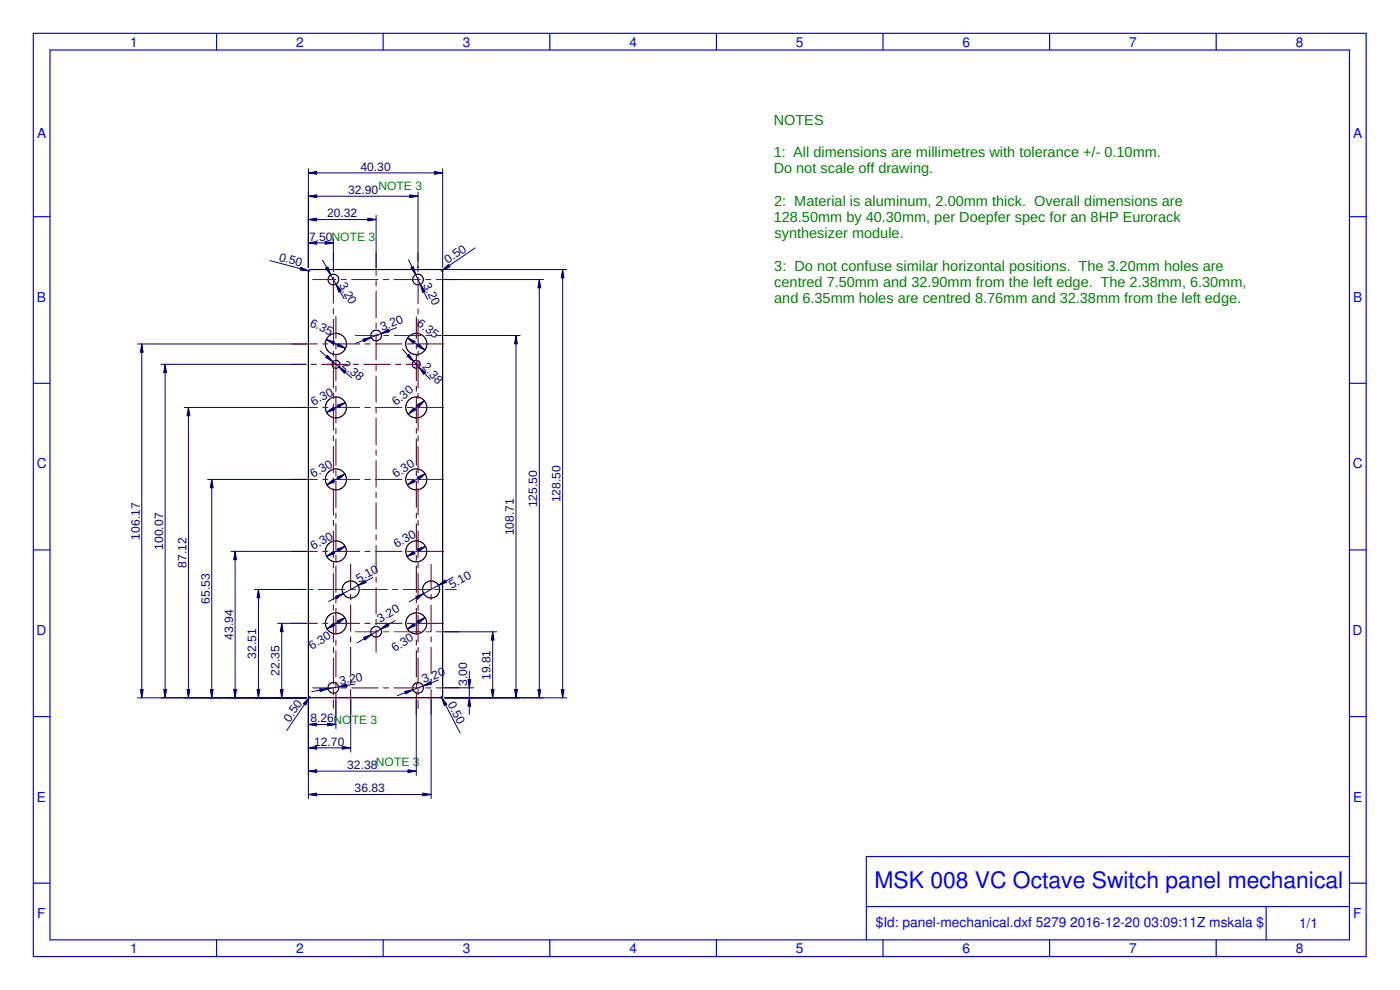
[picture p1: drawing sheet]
<svg xmlns="http://www.w3.org/2000/svg" width="420mm" height="297mm" viewBox="0 0 420 297" stroke-linecap="round" stroke-linejoin="round" font-family="sans-serif">
<g fill="none" stroke="#000" stroke-width=".35">
<path d="M92.7 81l39.7-.1 .4 .3 .1 127.7-.4 .4-39.4 .1-.5-.4v-127.6z"/>
<circle cx="100.1" cy="83.9" r="1.6"/>
<circle cx="125.5" cy="83.9" r="1.6"/>
<circle cx="100.8" cy="109.3" r="1.19"/>
<circle cx="100.8" cy="103.2" r="3.2"/>
<circle cx="112.9" cy="100.7" r="1.6"/>
<circle cx="124.9" cy="109.3" r="1.19"/>
<circle cx="124.9" cy="103.2" r="3.2"/>
<circle cx="100.8" cy="122.3" r="3.2"/>
<circle cx="124.9" cy="122.3" r="3.1"/>
<circle cx="100.8" cy="143.8" r="3.1"/>
<circle cx="124.9" cy="143.8" r="3.1"/>
<circle cx="100.8" cy="165.4" r="3.2"/>
<circle cx="105.3" cy="176.9" r="2.55"/>
<circle cx="124.9" cy="165.4" r="3.1"/>
<circle cx="129.4" cy="176.9" r="2.55"/>
<circle cx="100.8" cy="187" r="3.2"/>
<circle cx="112.9" cy="189.6" r="1.6"/>
<circle cx="124.9" cy="187" r="3.1"/>
<circle cx="100.1" cy="206.4" r="1.6"/>
<circle cx="125.5" cy="206.4" r="1.6"/>
</g>
<g fill="none" stroke="#800000" stroke-width=".3">
<path d="M100.1 75.9v2.4M100.1 79.9v1.6M112.9 75.9v6.7M125.5 75.9v2.4M125.5 79.9v1.6M93.9 83.9h6.9M100.1 83.1v7.9M100.1 92.6v1.6M100.1 95.8v7.9M100.8 95v6.5M102.4 83.9h1.6M105.5 83.9h8"/>
<path d="M112.9 84.2v1.6M112.9 87.4v7.9M112.9 96.9v1.6M115.1 83.9h1.6M118.2 83.9h8M124.9 95v6.5M125.5 83.1v7.9M125.5 92.6v1.6M125.5 95.8v7.9M127.8 83.9h1.6M130.9 83.9h7M87.6 109.3h4.2"/>
<path d="M87.6 103.2h7.6M93.3 109.3h1.6M96.5 109.3h8M96.8 103.2h1.6M100 103.2h7.9M100.1 105.3v1.6M100.1 108.5v7.9M100.1 118v1.6M100.8 103.1v1.6M100.8 106.3v7.9M100.8 115.8v1.6M100.8 119v7.9"/>
<path d="M106 109.3h1.6M106.7 100.7h6.8M109.2 109.3h8M109.5 103.2h1.6M112.7 103.2h7.9M112.9 100.1v7.9M112.9 109.6v1.6M112.9 112.8v7.9M115.1 100.7h1.6M118.3 100.7h7.9M118.7 109.3h1.6M121.9 109.3h4.2"/>
<path d="M122.2 103.2h1.6M124.9 103.1v1.6M124.9 106.3v7.9M124.9 115.8v1.6M124.9 119v7.9M125.4 103.2h7.7M125.5 105.3v1.6M125.5 108.5v7.9M125.5 118v1.6M127.8 100.7h1.6M131 100.7h6.9M87.6 122.3h7.6"/>
<path d="M96.8 122.3h1.6M100 122.3h7.9M100.1 121.2v7.9M100.1 130.7v1.6M100.1 133.9v7.9M100.8 128.5v1.6M100.8 131.7v7.9M109.5 122.3h1.6M112.7 122.3h7.9M112.9 122.3v1.6M112.9 125.5v7.9M112.9 135v1.6"/>
<path d="M112.9 138.2v7.9M122.2 122.3h1.6M124.9 128.5v1.6M124.9 131.7v7.9M125.4 122.3h7.7M125.5 121.2v7.9M125.5 130.7v1.6M125.5 133.9v7.9M87.6 143.8h7.6M96.8 143.8h1.6M100 143.8h7.9M100.1 143.4v1.6"/>
<path d="M100.1 146.6v7.9M100.1 156.1v1.6M100.1 159.3v7.9M100.8 141.2v1.6M100.8 144.4v7.9M100.8 153.9v1.6M100.8 157.1v7.9M109.5 143.8h1.6M112.7 143.8h7.9M112.9 147.7v1.6M112.9 150.9v7.9M122.2 143.8h1.6"/>
<path d="M124.9 141.2v1.6M124.9 144.4v7.9M124.9 153.9v1.6M124.9 157.1v7.9M125.4 143.8h7.7M125.5 143.4v1.6M125.5 146.6v7.9M125.5 156.1v1.6M125.5 159.3v7.9M87.6 165.4h7.6M87.6 176.9h3.2M92.4 176.9h1.6"/>
<path d="M95.6 176.9h7.9M96.8 165.4h1.6M100 165.4h7.9M100.1 168.8v1.6M100.1 172v7.9M100.8 166.6v1.6M100.8 169.8v7.9M100.8 179.3v1.6M105.1 176.9h1.6M105.3 169.3v7.5M105.3 178.4v1.5M108.3 176.9h7.9"/>
<path d="M109.5 165.4h1.6M112.7 165.4h7.9M112.9 160.4v1.6M112.9 163.6v7.9M112.9 173.1v1.6M112.9 176.3v7.9M117.8 176.9h1.6M121 176.9h7.9M122.2 165.4h1.6M124.9 166.6v1.6M124.9 169.8v7.9M124.9 179.3v1.6"/>
<path d="M125.4 165.4h7.7M125.5 168.8v1.6M125.5 172v7.9M129.4 169.3v7.5M129.4 178.4v1.5M130.5 176.9h1.6M133.7 176.9h3.2M87.6 187h7.6M96.8 187h1.6M100 187h7.9M100.1 181.5v1.6M100.1 184.7v7.9"/>
<path d="M100.1 194.2v1.6M100.1 197.4v7.9M100.8 182.5v7.9M100.8 192v1.6M100.8 195.2v7.9M105.3 181.5v8M105.3 191.1v1.5M105.3 194.2v8M106.7 189.6h6.8M109.5 187h1.6M112.7 187h7.9M112.9 185.8v1.6"/>
<path d="M112.9 189v6.8M115.1 189.6h1.6M118.3 189.6h7.9M122.2 187h1.6M124.9 182.5v7.9M124.9 192v1.6M124.9 195.2v7.9M125.4 187h7.7M125.5 181.5v1.6M125.5 184.7v7.9M125.5 194.2v1.6M125.5 197.4v7.9"/>
<path d="M127.8 189.6h1.6M129.4 181.5v8M129.4 191.1v1.5M129.4 194.2v8M131 189.6h6.9M93.9 206.4h6.9M100.1 206.9v1.6M100.1 210.1v2.5M100.8 204.7v1.6M100.8 207.9v6.5M102.4 206.4h1.6M105.3 203.8v1.5"/>
<path d="M105.3 206.9v7.5M105.5 206.4h8M115.1 206.4h1.6M118.2 206.4h8M124.9 204.7v1.6M124.9 207.9v6.5M125.5 206.9v1.6M125.5 210.1v2.5M127.8 206.4h1.6M129.4 203.8v1.5M129.4 206.9v7.5M130.9 206.4h7"/>
</g>
<g fill="none" stroke="#00f" stroke-width=".35">
<path d="M65 10v5M115 10v5M165 10v5M215 10v5M265 10v5M315 10v5M365 10v5M10 65h5M405 65h5M10 115h5M405 115h5M10 165h5"/>
<path d="M405 165h5M10 215h5M405 215h5M405 257h-145v25M10 265h5M260 272h145M380 272v10M405 265h5M165 282v5M215 282v5M265 282v5M315 282v5"/>
<path d="M365 282v5"/>
</g>
<path d="M127.6 185.3l-5.3 3.4" fill="none" stroke="#000080" stroke-width=".3"/>
<path d="M122.3 188.7l1.9-1.7 .4 .7z" fill="#000080"/>
<path d="M122.3 188.7l1.9-1.7 .4 .7z" fill="#000080" stroke="#000080" stroke-width=".3"/>
<path d="M125.2 186.3l2.4-1-1.9 1.7z" fill="#000080"/>
<path d="M125.2 186.3l2.4-1-1.9 1.7z" fill="#000080" stroke="#000080" stroke-width=".3"/>
<path d="M65 282v5" fill="none" stroke="#00f" stroke-width=".35"/>
<path d="M103.5 185.4l-5.4 3.3" fill="none" stroke="#000080" stroke-width=".3"/>
<path d="M98.1 188.7l1.9-1.7 .5 .7z" fill="#000080"/>
<path d="M98.1 188.7l1.9-1.7 .5 .7z" fill="#000080" stroke="#000080" stroke-width=".3"/>
<path d="M101.1 186.3l2.4-.9-1.9 1.6z" fill="#000080"/>
<path d="M101.1 186.3l2.4-.9-1.9 1.6z" fill="#000080" stroke="#000080" stroke-width=".3"/>
<path d="M115 282v5" fill="none" stroke="#00f" stroke-width=".35"/>
<path d="M111.9 173.3l-13.3 7.2" fill="none" stroke="#000080" stroke-width=".3"/>
<path d="M100.6 178.9l2.4-.8-2 1.5z" fill="#000080"/>
<path d="M100.6 178.9l2.4-.8-2 1.5z" fill="#000080" stroke="#000080" stroke-width=".3"/>
<path d="M107.5 175.6l2-1.5 .4 .7z" fill="#000080"/>
<path d="M107.5 175.6l2-1.5 .4 .7z" fill="#000080" stroke="#000080" stroke-width=".3"/>
<path d="M15 15v267" fill="none" stroke="#00f" stroke-width=".35"/>
<path d="M136 173.2l-13.2 7.4" fill="none" stroke="#000080" stroke-width=".3"/>
<path d="M124.8 179l2.4-.9-2 1.6z" fill="#000080"/>
<path d="M124.8 179l2.4-.9-2 1.6z" fill="#000080" stroke="#000080" stroke-width=".3"/>
<path d="M131.6 175.6l2-1.6 .4 .7z" fill="#000080"/>
<path d="M131.6 175.6l2-1.6 .4 .7z" fill="#000080" stroke="#000080" stroke-width=".3"/>
<path d="M15 15h390" fill="none" stroke="#00f" stroke-width=".35"/>
<path d="M127.7 163.9l-5.5 3.1" fill="none" stroke="#000080" stroke-width=".3"/>
<path d="M122.2 167l2-1.6 .4 .7z" fill="#000080"/>
<path d="M122.2 167l2-1.6 .4 .7z" fill="#000080" stroke="#000080" stroke-width=".3"/>
<path d="M125.3 164.8l2.4-.9-2 1.6z" fill="#000080"/>
<path d="M125.3 164.8l2.4-.9-2 1.6z" fill="#000080" stroke="#000080" stroke-width=".3"/>
<path d="M405 15v267" fill="none" stroke="#00f" stroke-width=".35"/>
<path d="M103.6 163.9l-5.5 3.1" fill="none" stroke="#000080" stroke-width=".3"/>
<path d="M98.1 167l1.9-1.6 .4 .7z" fill="#000080"/>
<path d="M98.1 167l1.9-1.6 .4 .7z" fill="#000080" stroke="#000080" stroke-width=".3"/>
<path d="M101.2 164.8l2.4-.9-2 1.6z" fill="#000080"/>
<path d="M101.2 164.8l2.4-.9-2 1.6z" fill="#000080" stroke="#000080" stroke-width=".3"/>
<path d="M15 282h390" fill="none" stroke="#00f" stroke-width=".35"/>
<path d="M127.6 142.2l-5.3 3.3" fill="none" stroke="#000080" stroke-width=".3"/>
<path d="M122.3 145.5l1.9-1.7 .4 .7z" fill="#000080"/>
<path d="M122.3 145.5l1.9-1.7 .4 .7z" fill="#000080" stroke="#000080" stroke-width=".3"/>
<path d="M125.3 143.1l2.3-.9-1.9 1.7z" fill="#000080"/>
<path d="M125.3 143.1l2.3-.9-1.9 1.7z" fill="#000080" stroke="#000080" stroke-width=".3"/>
<path d="M10 10v277" fill="none" stroke="#00f" stroke-width=".35"/>
<path d="M103.5 142.2l-5.4 3.3" fill="none" stroke="#000080" stroke-width=".3"/>
<path d="M98.1 145.5l1.9-1.7 .5 .7z" fill="#000080"/>
<path d="M98.1 145.5l1.9-1.7 .5 .7z" fill="#000080" stroke="#000080" stroke-width=".3"/>
<path d="M101.2 143.2l2.3-1-1.9 1.7z" fill="#000080"/>
<path d="M101.2 143.2l2.3-1-1.9 1.7z" fill="#000080" stroke="#000080" stroke-width=".3"/>
<path d="M10 10h400" fill="none" stroke="#00f" stroke-width=".35"/>
<path d="M127.3 120.2l-4.8 4.1" fill="none" stroke="#000080" stroke-width=".3"/>
<path d="M124.2 122.4l.5 .6-2.2 1.3z" fill="#000080"/>
<path d="M124.2 122.4l.5 .6-2.2 1.3z" fill="#000080" stroke="#000080" stroke-width=".3"/>
<path d="M125.2 121.5l2.1-1.3-1.6 2z" fill="#000080"/>
<path d="M125.2 121.5l2.1-1.3-1.6 2z" fill="#000080" stroke="#000080" stroke-width=".3"/>
<path d="M410 10v277" fill="none" stroke="#00f" stroke-width=".35"/>
<path d="M103.6 120.8l-5.6 2.9" fill="none" stroke="#000080" stroke-width=".3"/>
<path d="M98 123.7l2-1.5 .4 .7z" fill="#000080"/>
<path d="M98 123.7l2-1.5 .4 .7z" fill="#000080" stroke="#000080" stroke-width=".3"/>
<path d="M101.2 121.6l2.4-.8-2 1.5z" fill="#000080"/>
<path d="M101.2 121.6l2.4-.8-2 1.5z" fill="#000080" stroke="#000080" stroke-width=".3"/>
<path d="M10 287h400" fill="none" stroke="#00f" stroke-width=".35"/>
<path d="M120.7 104.7l8.4 9.2" fill="none" stroke="#000080" stroke-width=".3"/>
<path d="M122.1 106.9l.6-.6 1.4 2.1z" fill="#000080"/>
<path d="M122.1 106.9l.6-.6 1.4 2.1z" fill="#000080" stroke="#000080" stroke-width=".3"/>
<path d="M125.7 110.2l2 1.5-.6 .6z" fill="#000080"/>
<path d="M125.7 110.2l2 1.5-.6 .6z" fill="#000080" stroke="#000080" stroke-width=".3"/>
<path d="M96.1 105.3l9.4 8" fill="none" stroke="#000080" stroke-width=".3"/>
<path d="M98.3 106.6l1.6 1.9-2.2-1.3z" fill="#000080"/>
<path d="M98.3 106.6l1.6 1.9-2.2-1.3z" fill="#000080" stroke="#000080" stroke-width=".3"/>
<path d="M101.7 110.1l2.2 1.3-.5 .6z" fill="#000080"/>
<path d="M101.7 110.1l2.2 1.3-.5 .6z" fill="#000080" stroke="#000080" stroke-width=".3"/>
<path d="M122.3 101.4l5.2 3.6" fill="none" stroke="#000080" stroke-width=".3"/>
<path d="M122.3 101.4l2.3 1.1-.5 .7z" fill="#000080"/>
<path d="M122.3 101.4l2.3 1.1-.5 .7z" fill="#000080" stroke="#000080" stroke-width=".3"/>
<path d="M125.7 103.2l1.8 1.8-2.3-1.1z" fill="#000080"/>
<path d="M125.7 103.2l1.8 1.8-2.3-1.1z" fill="#000080" stroke="#000080" stroke-width=".3"/>
<path d="M97.9 101.9l5.8 2.6" fill="none" stroke="#000080" stroke-width=".3"/>
<path d="M97.9 101.9l2.5 .6-.4 .8z" fill="#000080"/>
<path d="M97.9 101.9l2.5 .6-.4 .8z" fill="#000080" stroke="#000080" stroke-width=".3"/>
<path d="M101.6 103.1l2.1 1.4-2.4-.6z" fill="#000080"/>
<path d="M101.6 103.1l2.1 1.4-2.4-.6z" fill="#000080" stroke="#000080" stroke-width=".3"/>
<path d="M119 98.3l-12.3 4.7" fill="none" stroke="#000080" stroke-width=".3"/>
<path d="M108.9 101.7l2.5-.5-2.2 1.3z" fill="#000080"/>
<path d="M108.9 101.7l2.5-.5-2.2 1.3z" fill="#000080" stroke="#000080" stroke-width=".3"/>
<path d="M114.4 100.1l2.1-1.3 .3 .8z" fill="#000080"/>
<path d="M114.4 100.1l2.1-1.3 .3 .8z" fill="#000080" stroke="#000080" stroke-width=".3"/>
<path d="M122.6 77.9l5.7 11.9" fill="none" stroke="#000080" stroke-width=".3"/>
<path d="M123.3 80.4l.8-.4 .7 2.4z" fill="#000080"/>
<path d="M123.3 80.4l.8-.4 .7 2.4z" fill="#000080" stroke="#000080" stroke-width=".3"/>
<path d="M126.1 85.3l1.5 2.1-.8 .4z" fill="#000080"/>
<path d="M126.1 85.3l1.5 2.1-.8 .4z" fill="#000080" stroke="#000080" stroke-width=".3"/>
<path d="M96.8 78.1l6.5 11.5" fill="none" stroke="#000080" stroke-width=".3"/>
<path d="M97.7 80.5l.7-.4 .9 2.4z" fill="#000080"/>
<path d="M97.7 80.5l.7-.4 .9 2.4z" fill="#000080" stroke="#000080" stroke-width=".3"/>
<path d="M100.8 85.3l1.6 1.9-.7 .5z" fill="#000080"/>
<path d="M100.8 85.3l1.6 1.9-.7 .5z" fill="#000080" stroke="#000080" stroke-width=".3"/>
<path d="M118.6 186.2l-11.4 6.7" fill="none" stroke="#000080" stroke-width=".3"/>
<path d="M109.1 191.3l2.4-.9-2 1.6z" fill="#000080"/>
<path d="M109.1 191.3l2.4-.9-2 1.6z" fill="#000080" stroke="#000080" stroke-width=".3"/>
<path d="M114.3 188.8l1.9-1.7 .4 .8z" fill="#000080"/>
<path d="M114.3 188.8l1.9-1.7 .4 .8z" fill="#000080" stroke="#000080" stroke-width=".3"/>
<path d="M131.6 204l-12.3 4.7" fill="none" stroke="#000080" stroke-width=".3"/>
<path d="M121.5 207.4l2.5-.5-2.2 1.3z" fill="#000080"/>
<path d="M121.5 207.4l2.5-.5-2.2 1.3z" fill="#000080" stroke="#000080" stroke-width=".3"/>
<path d="M126.9 205.8l2.2-1.3 .3 .8z" fill="#000080"/>
<path d="M126.9 205.8l2.2-1.3 .3 .8z" fill="#000080" stroke="#000080" stroke-width=".3"/>
<path d="M106.6 205.2l-13 2.3" fill="none" stroke="#000080" stroke-width=".3"/>
<path d="M95.9 206.7h2.6l-2.4 .8z" fill="#000080"/>
<path d="M95.9 206.7h2.6l-2.4 .8z" fill="#000080" stroke="#000080" stroke-width=".3"/>
<path d="M101.6 206.1l2.4-.8 .2 .8z" fill="#000080"/>
<path d="M101.6 206.1l2.4-.8 .2 .8z" fill="#000080" stroke="#000080" stroke-width=".3"/>
<path d="M81 78.2l12.1 3.2" fill="none" stroke="#000080" stroke-width=".3"/>
<path d="M90.3 80.2l2.3 1-2.6-.2z" fill="#000080"/>
<path d="M90.3 80.2l2.3 1-2.6-.2z" fill="#000080" stroke="#000080" stroke-width=".3"/>
<path d="M142.6 74.4l-10.2 7" fill="none" stroke="#000080" stroke-width=".3"/>
<path d="M132.8 81.1l1.8-1.8 .5 .7z" fill="#000080"/>
<path d="M132.8 81.1l1.8-1.8 .5 .7z" fill="#000080" stroke="#000080" stroke-width=".3"/>
<path d="M132.4 208.9l5.7 11" fill="none" stroke="#000080" stroke-width=".3"/>
<path d="M132.6 209.3l1.5 2-.7 .4z" fill="#000080"/>
<path d="M132.6 209.3l1.5 2-.7 .4z" fill="#000080" stroke="#000080" stroke-width=".3"/>
<path d="M93.1 208.9l-7 10.3" fill="none" stroke="#000080" stroke-width=".3"/>
<path d="M92.8 209.3l-1.1 2.3-.7-.5z" fill="#000080"/>
<path d="M92.8 209.3l-1.1 2.3-.7-.5z" fill="#000080" stroke="#000080" stroke-width=".3"/>
<path d="M133.5 80.9h36.6M168.9 80.9v128.5M133.5 209.4h36.6" fill="none" stroke="#000080" stroke-width=".3"/>
<path d="M168.4 206.9h.9l-.4 2.5z" fill="#000080"/>
<path d="M168.4 206.9h.9l-.4 2.5z" fill="#000080" stroke="#000080" stroke-width=".3"/>
<path d="M168.9 80.9l.4 2.5h-.9z" fill="#000080"/>
<path d="M168.9 80.9l.4 2.5h-.9z" fill="#000080" stroke="#000080" stroke-width=".3"/>
<path d="M133.5 83.9h29.6M161.9 83.9v125.5M133.5 209.4h29.6" fill="none" stroke="#000080" stroke-width=".3"/>
<path d="M161.4 206.9h.9l-.4 2.5z" fill="#000080"/>
<path d="M161.4 206.9h.9l-.4 2.5z" fill="#000080" stroke="#000080" stroke-width=".3"/>
<path d="M161.9 83.9l.4 2.5h-.9z" fill="#000080"/>
<path d="M161.9 83.9l.4 2.5h-.9z" fill="#000080" stroke="#000080" stroke-width=".3"/>
<path d="M133.5 100.7h22.6M154.9 100.7v108.7M133.5 209.4h22.6" fill="none" stroke="#000080" stroke-width=".3"/>
<path d="M154.4 206.9h.9l-.4 2.5z" fill="#000080"/>
<path d="M154.4 206.9h.9l-.4 2.5z" fill="#000080" stroke="#000080" stroke-width=".3"/>
<path d="M154.9 100.7l.4 2.5h-.9z" fill="#000080"/>
<path d="M154.9 100.7l.4 2.5h-.9z" fill="#000080" stroke="#000080" stroke-width=".3"/>
<path d="M133.5 189.6h15.6M147.9 189.6v19.8M133.5 209.4h15.6" fill="none" stroke="#000080" stroke-width=".3"/>
<path d="M147.4 206.9h.9l-.4 2.5z" fill="#000080"/>
<path d="M147.4 206.9h.9l-.4 2.5z" fill="#000080" stroke="#000080" stroke-width=".3"/>
<path d="M147.9 189.6l.4 2.5h-.9z" fill="#000080"/>
<path d="M147.9 189.6l.4 2.5h-.9z" fill="#000080" stroke="#000080" stroke-width=".3"/>
<path d="M133.5 209.4h8.6M133.5 206.4h8.6M140.9 201.4v13" fill="none" stroke="#000080" stroke-width=".3"/>
<path d="M140.9 209.4l.4 2.5h-.9z" fill="#000080"/>
<path d="M140.9 209.4l.4 2.5h-.9z" fill="#000080" stroke="#000080" stroke-width=".3"/>
<path d="M140.4 203.9h.9l-.4 2.5z" fill="#000080"/>
<path d="M140.4 203.9h.9l-.4 2.5z" fill="#000080" stroke="#000080" stroke-width=".3"/>
<path d="M41.3 103.2h50.6M42.6 103.2v106.2M41.3 209.4h50.6" fill="none" stroke="#000080" stroke-width=".3"/>
<path d="M42.1 206.9h.9l-.4 2.5z" fill="#000080"/>
<path d="M42.1 206.9h.9l-.4 2.5z" fill="#000080" stroke="#000080" stroke-width=".3"/>
<path d="M42.6 103.2l.4 2.5h-.9z" fill="#000080"/>
<path d="M42.6 103.2l.4 2.5h-.9z" fill="#000080" stroke="#000080" stroke-width=".3"/>
<path d="M48.3 109.3h43.6M49.6 109.3v100.1M48.3 209.4h43.6" fill="none" stroke="#000080" stroke-width=".3"/>
<path d="M49.1 206.9h.9l-.4 2.5z" fill="#000080"/>
<path d="M49.1 206.9h.9l-.4 2.5z" fill="#000080" stroke="#000080" stroke-width=".3"/>
<path d="M49.6 109.3l.4 2.5h-.9z" fill="#000080"/>
<path d="M49.6 109.3l.4 2.5h-.9z" fill="#000080" stroke="#000080" stroke-width=".3"/>
<path d="M55.3 122.3h36.6M56.6 122.3v87.1M55.3 209.4h36.6" fill="none" stroke="#000080" stroke-width=".3"/>
<path d="M56.1 206.9h.9l-.4 2.5z" fill="#000080"/>
<path d="M56.1 206.9h.9l-.4 2.5z" fill="#000080" stroke="#000080" stroke-width=".3"/>
<path d="M56.6 122.3l.4 2.5h-.9z" fill="#000080"/>
<path d="M56.6 122.3l.4 2.5h-.9z" fill="#000080" stroke="#000080" stroke-width=".3"/>
<path d="M62.3 143.8h29.6M63.6 143.8v65.6M62.3 209.4h29.6" fill="none" stroke="#000080" stroke-width=".3"/>
<path d="M63.1 206.9h.9l-.4 2.5z" fill="#000080"/>
<path d="M63.1 206.9h.9l-.4 2.5z" fill="#000080" stroke="#000080" stroke-width=".3"/>
<path d="M63.6 143.8l.4 2.5h-.9z" fill="#000080"/>
<path d="M63.6 143.8l.4 2.5h-.9z" fill="#000080" stroke="#000080" stroke-width=".3"/>
<path d="M69.3 165.4h22.6M70.6 165.4v44M69.3 209.4h22.6" fill="none" stroke="#000080" stroke-width=".3"/>
<path d="M70.1 206.9h.9l-.4 2.5z" fill="#000080"/>
<path d="M70.1 206.9h.9l-.4 2.5z" fill="#000080" stroke="#000080" stroke-width=".3"/>
<path d="M70.6 165.4l.4 2.5h-.9z" fill="#000080"/>
<path d="M70.6 165.4l.4 2.5h-.9z" fill="#000080" stroke="#000080" stroke-width=".3"/>
<path d="M76.3 176.9h15.6M77.6 176.9v32.5M76.3 209.4h15.6" fill="none" stroke="#000080" stroke-width=".3"/>
<path d="M77.1 206.9h.9l-.4 2.5z" fill="#000080"/>
<path d="M77.1 206.9h.9l-.4 2.5z" fill="#000080" stroke="#000080" stroke-width=".3"/>
<path d="M77.6 176.9l.4 2.5h-.9z" fill="#000080"/>
<path d="M77.6 176.9l.4 2.5h-.9z" fill="#000080" stroke="#000080" stroke-width=".3"/>
<path d="M83.3 187h8.6M84.6 187v22.4M83.3 209.4h8.6" fill="none" stroke="#000080" stroke-width=".3"/>
<path d="M84.1 206.9h.9l-.4 2.5z" fill="#000080"/>
<path d="M84.1 206.9h.9l-.4 2.5z" fill="#000080" stroke="#000080" stroke-width=".3"/>
<path d="M84.6 187l.4 2.5h-.9z" fill="#000080"/>
<path d="M84.6 187l.4 2.5h-.9z" fill="#000080" stroke="#000080" stroke-width=".3"/>
<path d="M92.6 50.6v29.7M92.6 51.9h40.3M132.9 50.6v29.7" fill="none" stroke="#000080" stroke-width=".3"/>
<path d="M92.6 51.9l2.5-.4v.8z" fill="#000080"/>
<path d="M92.6 51.9l2.5-.4v.8z" fill="#000080" stroke="#000080" stroke-width=".3"/>
<path d="M130.4 51.5l2.5 .4-2.5 .4z" fill="#000080"/>
<path d="M130.4 51.5l2.5 .4-2.5 .4z" fill="#000080" stroke="#000080" stroke-width=".3"/>
<path d="M92.6 57.6v22.7M92.6 58.9h32.9M125.5 57.6v22.7" fill="none" stroke="#000080" stroke-width=".3"/>
<path d="M92.6 58.9l2.5-.4v.8z" fill="#000080"/>
<path d="M92.6 58.9l2.5-.4v.8z" fill="#000080" stroke="#000080" stroke-width=".3"/>
<path d="M123 58.5l2.5 .4-2.5 .4z" fill="#000080"/>
<path d="M123 58.5l2.5 .4-2.5 .4z" fill="#000080" stroke="#000080" stroke-width=".3"/>
<path d="M92.6 64.6v15.7M92.6 65.9h20.3M112.9 64.6v15.7" fill="none" stroke="#000080" stroke-width=".3"/>
<path d="M92.6 65.9l2.5-.4v.8z" fill="#000080"/>
<path d="M92.6 65.9l2.5-.4v.8z" fill="#000080" stroke="#000080" stroke-width=".3"/>
<path d="M110.4 65.5l2.5 .4-2.5 .4z" fill="#000080"/>
<path d="M110.4 65.5l2.5 .4-2.5 .4z" fill="#000080" stroke="#000080" stroke-width=".3"/>
<path d="M92.6 71.6v8.7M92.6 72.9h7.5M100.1 71.6v8.7" fill="none" stroke="#000080" stroke-width=".3"/>
<path d="M92.6 72.9l2.5-.4v.8z" fill="#000080"/>
<path d="M92.6 72.9l2.5-.4v.8z" fill="#000080" stroke="#000080" stroke-width=".3"/>
<path d="M97.6 72.5l2.5 .4-2.5 .4z" fill="#000080"/>
<path d="M97.6 72.5l2.5 .4-2.5 .4z" fill="#000080" stroke="#000080" stroke-width=".3"/>
<path d="M92.6 210v29.6M129.4 210v29.6M92.6 238.4h36.8" fill="none" stroke="#000080" stroke-width=".3"/>
<path d="M92.6 238.4l2.5-.4v.8z" fill="#000080"/>
<path d="M92.6 238.4l2.5-.4v.8z" fill="#000080" stroke="#000080" stroke-width=".3"/>
<path d="M126.9 238l2.5 .4-2.5 .4z" fill="#000080"/>
<path d="M126.9 238l2.5 .4-2.5 .4z" fill="#000080" stroke="#000080" stroke-width=".3"/>
<path d="M92.6 210v22.6M124.9 210v22.6M92.6 231.4h32.3" fill="none" stroke="#000080" stroke-width=".3"/>
<path d="M92.6 231.4l2.5-.4v.8z" fill="#000080"/>
<path d="M92.6 231.4l2.5-.4v.8z" fill="#000080" stroke="#000080" stroke-width=".3"/>
<path d="M122.4 231l2.5 .4-2.5 .4z" fill="#000080"/>
<path d="M122.4 231l2.5 .4-2.5 .4z" fill="#000080" stroke="#000080" stroke-width=".3"/>
<path d="M92.6 210v15.6M105.3 210v15.6M92.6 224.4h12.7" fill="none" stroke="#000080" stroke-width=".3"/>
<path d="M92.6 224.4l2.5-.4v.8z" fill="#000080"/>
<path d="M92.6 224.4l2.5-.4v.8z" fill="#000080" stroke="#000080" stroke-width=".3"/>
<path d="M102.8 224l2.5 .4-2.5 .4z" fill="#000080"/>
<path d="M102.8 224l2.5 .4-2.5 .4z" fill="#000080" stroke="#000080" stroke-width=".3"/>
<path d="M92.6 210v8.6M92.6 217.4h8.2M100.8 210v8.6" fill="none" stroke="#000080" stroke-width=".3"/>
<path d="M92.6 217.4l2.5-.4v.8z" fill="#000080"/>
<path d="M92.6 217.4l2.5-.4v.8z" fill="#000080" stroke="#000080" stroke-width=".3"/>
<path d="M98.3 217l2.5 .4-2.5 .4z" fill="#000080"/>
<path d="M98.3 217l2.5 .4-2.5 .4z" fill="#000080" stroke="#000080" stroke-width=".3"/>
<text font-size="6.9" fill="#00f" x="262.5" y="266.3">MSK 008 VC Octave Switch panel mechanical</text>
<g font-size="4.4" fill="#008000">
<text x="232.2" y="37.4">NOTES</text>
<text x="232.2" y="47.1">1: All dimensions are millimetres with tolerance +/- 0.10mm.</text>
<text x="232.2" y="52">Do not scale off drawing.</text>
<text x="232.3" y="61.7">2: Material is aluminum, 2.00mm thick. Overall dimensions are</text>
<text x="232.2" y="66.6">128.50mm by 40.30mm, per Doepfer spec for an 8HP Eurorack</text>
<text x="232.4" y="71.5">synthesizer module.</text>
<text x="232.4" y="81.2">3: Do not confuse similar horizontal positions. The 3.20mm holes are</text>
<text x="232.4" y="86">centred 7.50mm and 32.90mm from the left edge. The 2.38mm, 6.30mm,</text>
<text x="232.4" y="90.9">and 6.35mm holes are centred 8.76mm and 32.38mm from the left edge.</text>
</g>
<g font-size="4.1" fill="#00f">
<text x="39.1" y="14">1</text>
<text x="88.9" y="14">2</text>
<text x="138.9" y="14">3</text>
<text x="188.9" y="14">4</text>
<text x="238.9" y="14">5</text>
<text x="288.9" y="14">6</text>
<text x="338.8" y="14">7</text>
<text x="388.9" y="14">8</text>
<text x="11.1" y="41.5">A</text>
<text x="406.1" y="41.5">A</text>
<text x="11.1" y="90.5">B</text>
<text x="406.1" y="90.5">B</text>
<text x="11" y="140.5">C</text>
<text x="406" y="140.5">C</text>
<text x="10.9" y="190.5">D</text>
<text x="405.9" y="190.5">D</text>
<text x="11.1" y="240.5">E</text>
<text x="406.1" y="240.5">E</text>
<text x="11.1" y="275.5">F</text>
<text x="406.1" y="275.5">F</text>
<text x="262.9" y="278.1">$Id: panel-mechanical.dxf 5279</text>
<text x="321.2" y="278.1">2016-12-20</text>
<text x="343.3" y="278.1">03:09:11Z mskala $</text>
<text x="389.9" y="278.5">1/1</text>
<text x="39.1" y="286">1</text>
<text x="88.9" y="286">2</text>
<text x="138.9" y="286">3</text>
<text x="188.9" y="286">4</text>
<text x="238.9" y="286">5</text>
<text x="288.9" y="286">6</text>
<text x="338.8" y="286">7</text>
<text x="388.9" y="286">8</text>
</g>
<g font-size="3.6" fill="#000080">
<text x="108.2" y="51.3">40.30</text>
<text x="104.5" y="58.3">32.90</text>
<text x="98.2" y="65.3">20.32</text>
<text x="92.7" y="72.3">7.50NOTE 3</text>
<text x="83.6" y="78.2" transform="rotate(15 83.6 78.2)">0.50</text>
<text x="134.4" y="79.2" transform="rotate(-34 134.4 79.2)">0.50</text>
<text x="101.7" y="85.5" transform="rotate(61 101.7 85.5)">3.20</text>
<text x="126.9" y="85.6" transform="rotate(64 126.9 85.6)">3.20</text>
<text x="92.8" y="97.7" transform="rotate(24 92.8 97.7)">6.35</text>
<text x="114.7" y="99.3" transform="rotate(-21 114.7 99.3)">3.20</text>
<text x="124.9" y="97.6" transform="rotate(35 124.9 97.6)">6.35</text>
<text x="102.5" y="109.9" transform="rotate(40 102.5 109.9)">2.38</text>
<text x="126.6" y="110.2" transform="rotate(47 126.6 110.2)">2.38</text>
<text x="94.1" y="121.7" transform="rotate(-28 94.1 121.7)">6.30</text>
<text x="118.9" y="121.8" transform="rotate(-40 118.9 121.8)">6.30</text>
<text x="94" y="143.5" transform="rotate(-31 94 143.5)">6.30</text>
<text x="118.7" y="143.5" transform="rotate(-32 118.7 143.5)">6.30</text>
<text x="161.2" y="152.2" transform="rotate(-90 161.2 152.2)">125.50</text>
<text x="168.2" y="150.7" transform="rotate(-90 168.2 150.7)">128.50</text>
<text x="41.9" y="161.9" transform="rotate(-90 41.9 161.9)">106.17</text>
<text x="154.2" y="160.6" transform="rotate(-90 154.2 160.6)">108.71</text>
<text x="48.9" y="164.9" transform="rotate(-90 48.9 164.9)">100.07</text>
<text x="94" y="165" transform="rotate(-29 94 165)">6.30</text>
<text x="119" y="164.4" transform="rotate(-29 119 164.4)">6.30</text>
<text x="55.9" y="170.3" transform="rotate(-90 55.9 170.3)">87.12</text>
<text x="107.7" y="174.8" transform="rotate(-29 107.7 174.8)">5.10</text>
<text x="135.6" y="176.9" transform="rotate(-29 135.6 176.9)">5.10</text>
<text x="62.9" y="181.2" transform="rotate(-90 62.9 181.2)">65.53</text>
<text x="69.9" y="191.9" transform="rotate(-90 69.9 191.9)">43.94</text>
<text x="114.1" y="186.9" transform="rotate(-30 114.1 186.9)">3.20</text>
<text x="76.9" y="197.6" transform="rotate(-90 76.9 197.6)">32.51</text>
<text x="93.6" y="195" transform="rotate(-32 93.6 195)">6.30</text>
<text x="118.5" y="195.7" transform="rotate(-33 118.5 195.7)">6.30</text>
<text x="83.9" y="202.8" transform="rotate(-90 83.9 202.8)">22.35</text>
<text x="102.1" y="205.4" transform="rotate(-10 102.1 205.4)">3.20</text>
<text x="127.2" y="205" transform="rotate(-21 127.2 205)">3.20</text>
<text x="140.2" y="205.8" transform="rotate(-90 140.2 205.8)">3.00</text>
<text x="147.2" y="204.1" transform="rotate(-90 147.2 204.1)">19.81</text>
<text x="134.3" y="211.2" transform="rotate(63 134.3 211.2)">0.50</text>
<text x="86.9" y="216.8" transform="rotate(-56 86.9 216.8)">0.50</text>
<text x="93.2" y="216.8">8.26NO</text>
<text x="94.3" y="223.8">12.70</text>
<text x="104.2" y="230.8">32.38NOTE 3</text>
<text x="106.4" y="237.8">36.83</text>
</g>
<g font-size="3.6" fill="#008000">
<text x="113.6" y="57">NOTE 3</text>
<text x="105.5" y="217.3">TE 3</text>
</g>
</svg>
